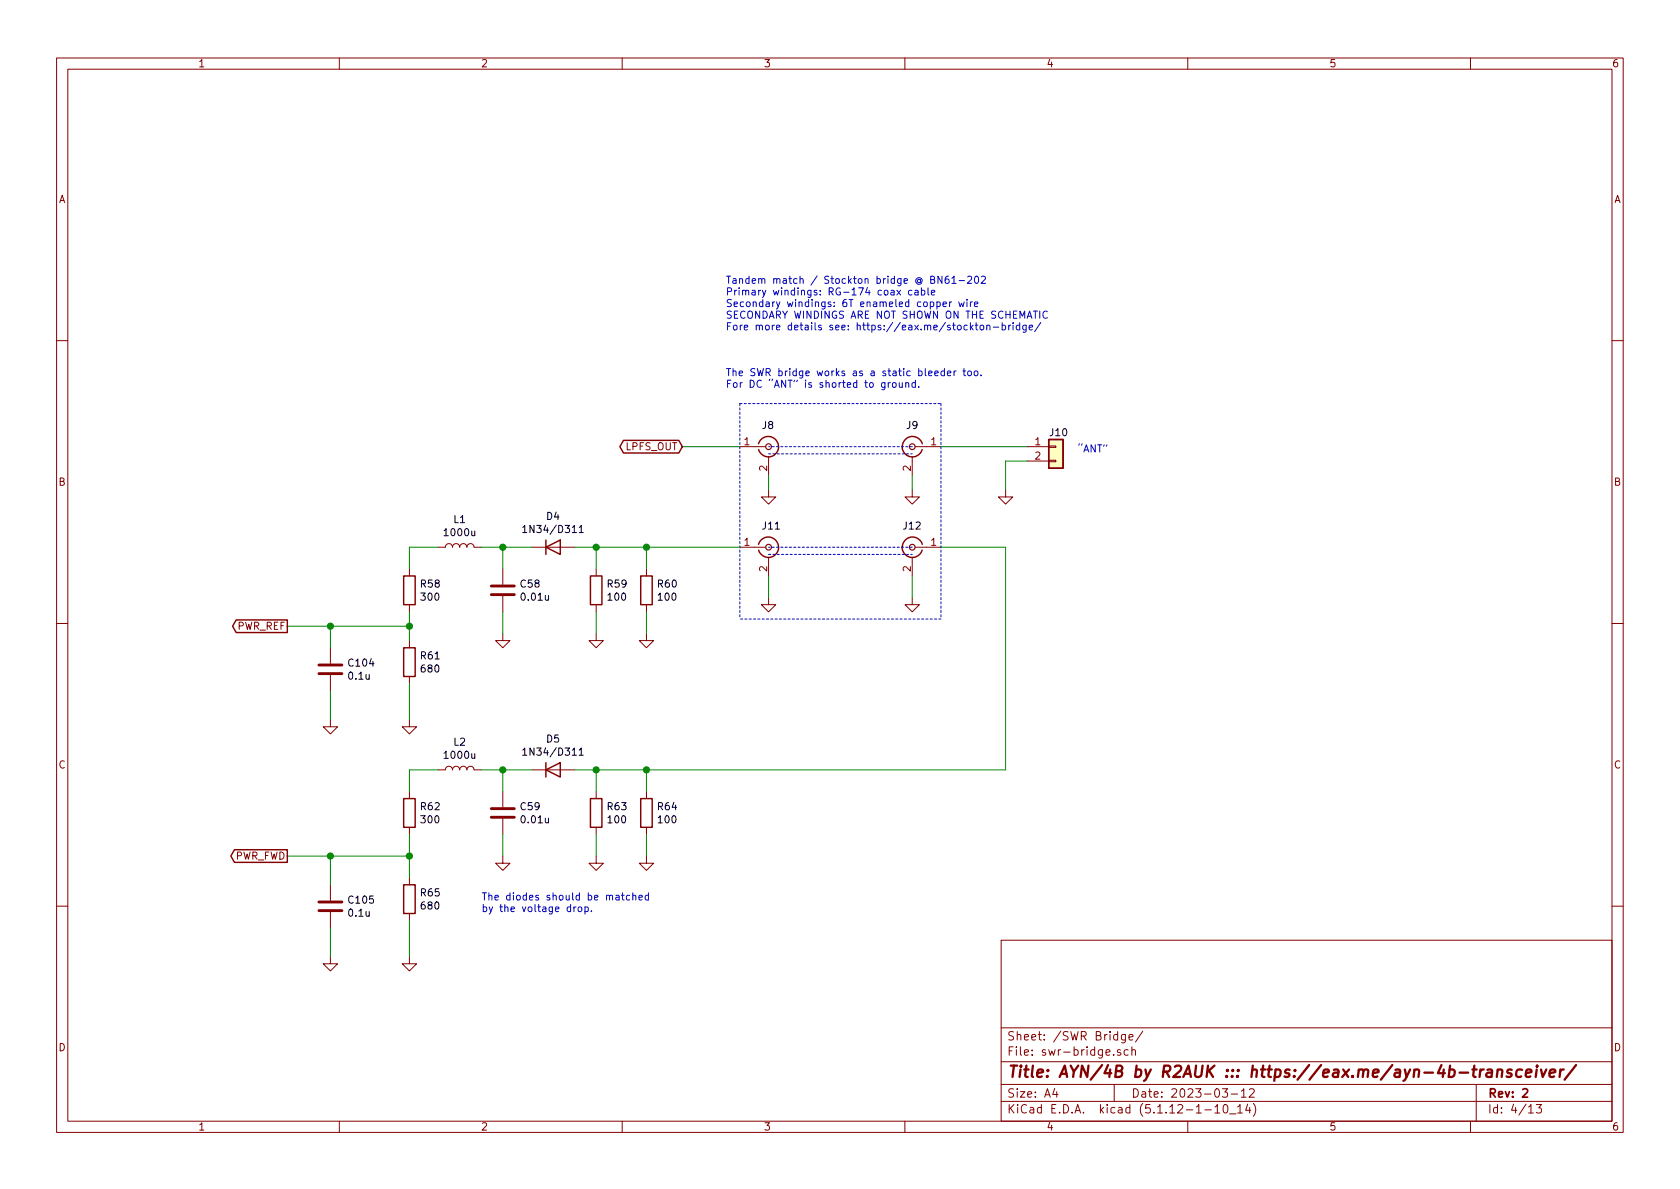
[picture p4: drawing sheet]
<svg xmlns="http://www.w3.org/2000/svg" width="297mm" height="210mm" viewBox="0 0 297 210" stroke-linecap="round" stroke-linejoin="round" font-family="sans-serif">
<g fill="none" stroke="#840000" stroke-width=".18">
<path d="M10 10.3h277v189.9h-277zM12 12.2h273v186.1h-273zM60 10.3v1.9M110 10.3v1.9M160 10.3v1.9M210 10.3v1.9M260 10.3v1.9M10 60.2h2M130.8 79h4.6M161.8 79h4.6M181.6 79h3.8M185.4 78.9h1.3v.2h-1.3z"/>
<path d="M285 60.2h2M77.5 96.8h1.2a.63 .63 0 0 1 .7-.7 .63 .63 0 0 1 .6 .7 .63 .63 0 0 1 .6-.7 .63 .63 0 0 1 .7 .7 .63 .63 0 0 1 .6-.7 .63 .63 0 0 1 .6 .7 .63 .63 0 0 1 .7-.7 .63 .63 0 0 1 .6 .7h1.3M94 96.8h7.6M130.8 96.8h4.6M135.9 86.6v1.3h1.3l-1.3 1.2-1.3-1.2h1.3M135.9 80.8v3.3M135.9 98.5v3.3M161.3 86.6v1.3h1.3l-1.3 1.2-1.3-1.2h1.3M161.3 80.8v3.3M161.3 98.5v3.3M161.8 96.8h4.6M177.8 86.6v1.3h1.3l-1.3 1.2-1.3-1.2h1.3"/>
<path d="M181.6 81.5h3.8M185.4 81.4h1.3v.3h-1.3zM10 110.3h2M58.4 114.5v2.8M58.4 119.4v2.8M72.4 100.6v1.2M72.4 106.9v1.3M72.4 113.3v1.2M72.4 119.6v1.3M88.9 112v1.3h1.3l-1.3 1.2-1.3-1.2h1.3M88.9 100.6v2.8M88.9 105.4v2.8"/>
<path d="M105.4 112v1.3h1.3l-1.3 1.2-1.3-1.2h1.3M105.4 100.6v1.2M105.4 106.9v1.3M114.3 112v1.3h1.3l-1.3 1.2-1.3-1.2h1.3M114.3 100.6v1.2M114.3 106.9v1.3M135.9 105.7v1.2h1.3l-1.3 1.3-1.3-1.3h1.3M161.3 105.7v1.2h1.3l-1.3 1.3-1.3-1.3h1.3M285 110.3h2M58.4 127.2v1.3h1.3l-1.3 1.3-1.3-1.3h1.3M72.4 127.2v1.3h1.3l-1.3 1.3-1.3-1.3h1.3M72.4 139.9v1.3"/>
<path d="M77.5 136.1h1.2a.63 .63 0 0 1 .7-.6 .63 .63 0 0 1 .6 .6 .63 .63 0 0 1 .6-.6 .63 .63 0 0 1 .7 .6 .63 .63 0 0 1 .6-.6 .63 .63 0 0 1 .6 .6 .63 .63 0 0 1 .7-.6 .63 .63 0 0 1 .6 .6h1.3M88.9 139.9v2.8M94 136.1h7.6M105.4 139.9v1.3M114.3 139.9v1.3M58.4 156.5v2.8M72.4 146.3v1.3M72.4 155.2v1.3M88.9 151.4v1.2h1.3l-1.3 1.3-1.3-1.3h1.3M88.9 144.8v2.8M105.4 151.4v1.2h1.3l-1.3 1.3-1.3-1.3h1.3M105.4 146.3v1.3"/>
<path d="M114.3 151.4v1.2h1.3l-1.3 1.3-1.3-1.3h1.3M114.3 146.3v1.3M10 160.2h2M58.4 169.2v1.2h1.3l-1.3 1.3-1.3-1.3h1.3M58.4 161.3v2.8M72.4 169.2v1.2h1.3l-1.3 1.3-1.3-1.3h1.3M72.4 161.5v1.3M177 166.3h108v32h-108zM285 160.2h2M60 198.3v1.9M110 198.3v1.9M160 198.3v1.9"/>
<path d="M177 194.8h108M177 191.8h108M177 187.8h108M177 181.8h108M186.5 192.5l-.4 1h1M186.8 193v1M196.9 186.5v.1M197 191.8v3M198.1 185.7l-.3-.1-.2 .2v.2l.5 .2v.3h-.5M199 182.9v1.2l-.3 .3-.4-.1M199 183l-.4-.1-.3 .3v.6l.3 .1 .4-.1M199.5 185.7l-.4-.1-.3 .3v.6l.3 .1 .4-.1"/>
<path d="M199.6 183.4l.7-.1v-.3l-.5-.1-.2 .2 .1 .7h.6M200.1 185.7l.2-.1 .4 .1 .1 .9M200.1 185.1v1.5M202.1 182.3l-1.3 2M210 198.3v1.9M213 196.3h1.2M214.8 195.8l.4-.5v1.5M214.8 196.8h.9M216.1 192.5h.9l-.4 .6 .4 .1v.7l-.2 .1-.7-.1M216.4 195.5l.3-.2a.94 .94 0 0 1 0 1.5l-.4-.3v-.6zM217.4 197h1.1M217.7 193.5h1.1"/>
<path d="M218.8 195.8l.5-.5v1.5M218.8 196.8h.9M219.5 193l.4-.5v1.5M219.5 194h.8M220.6 195.2l-.4 1.1h1M220.9 192.7l.2-.2h.4l.2 .2 .1 .3-1 1h1M221 195.8v1M221.6 195.1a1.71 1.71 0 0 1 0 2.3M260 198.3v1.9M261 191.8v6.5M270.3 195.8l.4-.5v1.5M270.3 196.8h.8"/>
<path d="M271.6 195.3h.9l-.4 .6 .4 .1v.7l-.2 .1-.7-.1"/>
</g>
<path d="M269.2 192.7l.3-.2h.3l.3 .5-.9 1h.9" fill="none" stroke="#840000" stroke-width=".3"/>
<g fill="none" stroke="#840000" stroke-width=".41">
<path d="M261.7 189.1l-.1 1.3M262.3 189.1a.55 .55 0 0 0-.6 .4M263 189.2h.8l-.1 1.2M263.8 189.6l-.7 .1a.4 .4 0 0 0-.3 .3 .4 .4 0 0 0 .2 .4l.7-.1M264.8 189.3a.5 .5 0 0 1 .8 .1l-.1 1M264.8 189.1l-.2 1.3M267.3 189.2a.49 .49 0 0 0-.8 .3v.2l.5 .1 .3 .3-.4 .3-.5-.1M269.1 189.2a.67 .67 0 0 0-1 .3l-.1 .6 .2 .2 .2 .1 .6-.1M269.8 189.8l1-.2-.1-.4h-.7l-.3 1 .3 .2 .6-.1M271.7 189.1l-.2 1.3M271.8 188.4v.2M272.5 189.1l.3 1.3 .6-1.3"/>
<path d="M274 189.8l1-.2-.1-.4-.5-.1-.4 .3v.9l.2 .1 .6-.1M275.9 189.1l-.2 1.3M276.5 189.1a.55 .55 0 0 0-.7 .4M278.7 188.3l-2.1 2.6"/>
</g>
<g fill="none" stroke="#840000" stroke-width=".25">
<path d="M110.2 77.9h9.8l.6 1.1-.6 1.1h-9.8l-.6-1.1zM134.1 78.5a1.8 1.8 0 0 1 2-1.3 1.8 1.8 0 0 1 1.5 1.8M137.7 79a1.8 1.8 0 0 1-1.6 1.8 1.8 1.8 0 0 1-2-1.3M163.1 78.5a1.8 1.8 0 0 0-2.8-1 1.8 1.8 0 0 0 0 2.9 1.8 1.8 0 0 0 2.7-.9M185.4 77.7h2.6v5.1h-2.6zM96.5 96.8l2.6-1.3v2.5zM96.5 95.5v2.5M134.1 96.3a1.8 1.8 0 0 1 2-1.3 1.8 1.8 0 0 1 1.5 1.8M137.7 96.8a1.8 1.8 0 0 1-1.6 1.8 1.8 1.8 0 0 1-2-1.3M163.1 96.3a1.8 1.8 0 0 0-2.8-1.1 1.8 1.8 0 0 0 0 3 1.8 1.8 0 0 0 2.7-.9M41.8 109.6h9v2.3h-9l-.7-1.2zM71.4 101.8h2v5.1h-2z"/>
<path d="M71.4 114.5h2v5.1h-2zM104.4 101.8h2v5.1h-2zM113.3 101.8h2v5.1h-2zM96.5 136.1l2.6-1.2v2.5zM96.5 134.9v2.5M41.5 150.3h9.3v2.2h-9.3l-.7-1.1zM71.4 156.5h2v5h-2zM71.4 141.2h2v5.1h-2zM104.4 141.2h2v5.1h-2zM113.3 141.2h2v5.1h-2z"/>
</g>
<g fill="none" stroke="#840000" stroke-width=".2">
<circle cx="135.9" cy="79" r=".51"/>
<circle cx="161.3" cy="79" r=".51"/>
<circle cx="135.9" cy="96.8" r=".51"/>
<circle cx="161.3" cy="96.8" r=".51"/>
</g>
<path d="M56.4 119.1h4.1M56.4 117.6h4.1M86.9 105.2h4M86.9 103.6h4M56.4 159.5h4.1M86.9 144.5h4M86.9 143h4M56.4 161h4.1" fill="none" stroke="#840000" stroke-width=".51"/>
<path d="M92.4 93.3l.4-.4v1.3M92.4 94.2h.7M102.4 93.3l.4-.4v1.3M102.4 94.2h.7M92.4 132.6l.4-.3v1.2M92.4 133.5h.7M102.4 132.6l.4-.3v1.2M102.4 133.5h.7" fill="none" stroke="#000" stroke-width=".18"/>
<path d="M185.4 77.7h2.6v5.1h-2.6z" fill="#ffffc2" stroke="#ffffc2" stroke-width=".18"/>
<path d="M130.8 71.4h35.6M130.8 71.4v38.1M161.3 79h-25.4M166.4 71.4v38.1M135.9 98h25.4M135.9 80.3h25.4M161.3 96.8h-25.4M166.4 109.5h-35.6" fill="none" stroke="#0000c2" stroke-width=".18" stroke-dasharray=".4 .4"/>
<g fill="none" stroke="#008400" stroke-width=".18">
<path d="M120.6 79h10.2M166.4 79h15.2M77.5 96.8h-5.1v3.8M85.1 96.8h8.9M88.9 96.8v3.8M101.6 96.8h29.2M105.4 96.8v3.8M114.3 96.8v3.8M135.9 84.1v2.5M161.3 84.1v2.5M166.4 96.8h11.4v39.3h-76.2M181.6 81.5h-3.8v5.1"/>
<path d="M50.8 110.7h21.6M58.4 110.7v3.8M72.4 108.2v5.1M88.9 108.2v3.8M105.4 108.2v3.8M114.3 108.2v3.8M135.9 101.8v3.9M161.3 101.8v3.9M58.4 122.2v5M72.4 120.9v6.3M77.5 136.1h-5.1v3.8M85.1 136.1h8.9"/>
<path d="M88.9 136.1v3.8M105.4 136.1v3.8M114.3 136.1v3.8M50.8 151.4h21.6M58.4 151.4v5.1M72.4 147.6v7.6M88.9 147.6v3.8M105.4 147.6v3.8M114.3 147.6v3.8M58.4 164.1v5.1M72.4 162.8v6.4"/>
</g>
<g fill="none" stroke="#0000c2" stroke-width=".18">
<path d="M158.6 51.3l.6 .9M159.2 51.3l-.6 .9M161.2 51.4l-.3-.1-.3 .3 .2 .5h.4M161.8 51.4h.5v.8M162.3 51.6l-.4 .1-.2 .2 .1 .2h.5M162.9 51.4l.4-.1 .2 .3-.1 .5h-.5M162.9 50.9v1.3M164.1 50.9v1.1l.2 .2M164.6 49.4h.5l.1-.2v-.2l-.6-.2v1.3h.4l.2-.1 .1-.3-.3-.3M164.7 51.7l.6-.1-.1-.2-.3-.1-.2 .2v.6h.5M165.7 53.4h.3l.2 .2-.1 .6h-.4M165.7 53.4v1.3"/>
<path d="M166.5 48.8v1.3l-.7-1.3v1.3M166.7 53.8l.6-.1v-.3h-.4l-.2 .2 .1 .6h.5M167.7 48.8l-.4 .1a.87 .87 0 0 0 0 1.2l.5-.1v-.6l-.5-.1-.2 .3M167.9 53.4v.8M168.2 53.4h-.2l-.1 .2M168.3 49.2l.4-.4v1.3M168.3 50.1h.7M169.5 53.4l.2 .8 .3-.6 .3 .6 .2-.8M169.6 49.6h.9M171 53v.1M171 53.4v.8M171.1 49l.5-.2 .2 .4v.2l-.8 .7h.8"/>
<path d="M171.6 53.4v.8M171.6 57.1v1.2M171.7 57.9l.4 .4M171.9 53.4l-.3 .2M172.1 57.5l-.5 .5M172.3 53.8l.6-.1-.1-.3h-.3l-.2 .2 .1 .6h.4M172.4 49l.2-.2a.67 .67 0 0 1 .4 .7 .67 .67 0 0 1-.4 .6l-.3-.5zM172.4 57.5h.5M172.6 57.1v1.1l.3 .1M173.4 57.6l.3-.1 .2 .2-.1 .6h-.3l-.2-.1zM173.5 49l.5-.2 .2 .4-.7 .9h.7M174.5 57.6l.2-.1 .3 .1v.7"/>
<path d="M174.5 57.5v.8M175.6 57.9h1M177.2 57.6l.4-.1 .2 .2-.1 .6h-.5M177.2 57.1v1.2M178.4 57.5v.8M178.7 57.5l-.2 .1-.1 .1M179.1 57.1v.1M179.1 57.5v.8M180.3 57.6l-.4-.1-.2 .2 .1 .6h.5M180.3 57.1v1.2M181.4 57.5v1.1l-.2 .2-.3-.1M181.4 57.6l-.3-.1-.3 .2 .1 .6h.5"/>
<path d="M182 57.9l.6-.1-.1-.2-.3-.1-.2 .2v.6h.5M182.7 55h.7M183.8 55v1.3M184 57l-1.1 1.6M185.2 55.1a.51 .51 0 0 0-.6 0 .51 .51 0 0 0-.2 .6 .46 .46 0 0 0 .2 .5 .46 .46 0 0 0 .6 0M156.5 67.7v1l-.3 .2h-.3M156.5 67.7h-.4l-.2 .2 .1 .5h.5M157 67.7v.8M157.4 67.7l-.4 .2M157.9 67.7h.3l.2 .2v.4l-.2 .2-.3-.1-.1-.1zM159 67.7l.1 .7 .3 .1 .1-.1M159.5 67.7v.8"/>
<path d="M160.1 67.8l.2-.1h.3l.1 .8M160.1 67.7v.8M161.8 67.7h-.3l-.3 .2 .1 .5h.5M161.8 67.2v1.3M162.4 68.4v.1M165.3 66l.6-.1-.1-.2-.3-.1-.2 .2 .1 .6h.4M167 65.7l-.4-.1-.2 .2 .1 .6h.5M167 65.2v1.2M167.5 66l.6-.1v-.2l-.4-.1-.2 .2 .1 .6h.5M168.7 65.6v.8M169 65.6l-.2 .1-.1 .1M170.3 65.6h.4"/>
<path d="M170.4 65.2v1.1l.3 .1M171.1 65.7l.2-.1 .4 .1 .1 .5-.2 .2h-.3l-.2-.1zM172.3 65.7l.2-.1 .3 .1 .1 .1-.1 .6h-.3l-.2-.1zM173.5 66.3v.1M194.1 78.7h.7M195.2 78.7l-.1 .2M195.7 78.7l-.1 .2M109.9 158.3h.5M110.1 157.9v1.1l.3 .2M111.3 158.4l-.3-.1-.3 .2 .1 .6h.5M111.9 158.4l.2-.1 .3 .1v.8M111.9 157.9v1.3"/>
<path d="M113 158.7l.6-.1-.1-.2-.3-.1-.2 .2v.6h.5M114.7 158.4l-.4-.1-.2 .2 .1 .6h.5M114.7 157.9v1.3M101.5 160.4v.8M101.9 160.4l-.4 .2M102.3 160.5l.1-.1 .4 .1 .1 .5-.2 .2h-.3l-.1-.1zM103.4 160.4h.4l.2 .2-.1 .6h-.5M103.4 160.4v1.2M104.6 161.1v.1"/>
</g>
<g fill="#008400" stroke="#008400" stroke-width=".25">
<circle cx="72.4" cy="110.7" r=".51"/>
<circle cx="72.4" cy="151.4" r=".51"/>
<circle cx="105.4" cy="96.8" r=".51"/>
<circle cx="114.3" cy="136.1" r=".51"/>
<circle cx="114.3" cy="96.8" r=".51"/>
<circle cx="88.9" cy="96.8" r=".51"/>
<circle cx="58.4" cy="110.7" r=".51"/>
<circle cx="105.4" cy="136.1" r=".51"/>
<circle cx="58.4" cy="151.4" r=".51"/>
<circle cx="88.9" cy="136.1" r=".51"/>
</g>
<text font-size="2.8" fill="#840000" x="178" y="190.5">Title: AYN/4B by R2AUK ::: https://eax.me/ayn-4b-transceiver/</text>
<g font-size="2.1" fill="#840000">
<text x="178" y="184">Sheet: /SWR Bridge/</text>
<text x="178" y="186.7">File: swr-bridge.sch</text>
<text x="178" y="196.9">KiCad E.D.A. kicad (5.1.12-1-10_14)</text>
<text x="178" y="194.1">Size: A4</text>
<text x="200" y="194.1">Date: 2023-03-12</text>
<text x="263" y="194.1">Rev: 2</text>
<text x="263" y="196.9">Id: 4/13</text>
</g>
<g font-size="1.8" fill="#840000">
<text x="35" y="11.9">1</text>
<text x="85" y="11.9">2</text>
<text x="135" y="11.9">3</text>
<text x="185" y="11.9">4</text>
<text x="235" y="11.9">5</text>
<text x="285" y="11.9">6</text>
<text x="10.4" y="35.9">A</text>
<text x="285.4" y="35.9">A</text>
<text x="110.6" y="79.6">LPFS_OUT</text>
<text x="131.6" y="78.7">1</text>
<text x="135.6" y="83.3" transform="rotate(-90 135.6 83.3)">2</text>
<text x="161" y="83.3" transform="rotate(-90 161 83.3)">2</text>
<text x="164.6" y="78.7">1</text>
<text x="183" y="78.7">1</text>
<text x="183" y="81.3">2</text>
<text x="10.4" y="85.9">B</text>
<text x="285.4" y="85.9">B</text>
<text x="131.6" y="96.5">1</text>
<text x="135.6" y="101.1" transform="rotate(-90 135.6 101.1)">2</text>
<text x="161" y="101.1" transform="rotate(-90 161 101.1)">2</text>
<text x="164.6" y="96.5">1</text>
<text x="41.9" y="111.4">PWR_REF</text>
<text x="10.4" y="135.9">C</text>
<text x="285.4" y="135.9">C</text>
<text x="41.4" y="152">PWR_FWD</text>
<text x="10.4" y="185.9">D</text>
<text x="285.4" y="185.9">D</text>
<text x="35" y="199.9">1</text>
<text x="85" y="199.9">2</text>
<text x="135" y="199.9">3</text>
<text x="185" y="199.9">4</text>
<text x="235" y="199.9">5</text>
<text x="285" y="199.9">6</text>
</g>
<g font-size="1.8" fill="#0000c2">
<text x="128.3" y="50.2">Tandem match / Stockton bridge @ BN61-202</text>
<text x="128.3" y="52.2">Primary windings: RG-174 coax cable</text>
<text x="128.3" y="54.3">Secondary windings: 6T enameled copper wire</text>
<text x="128.3" y="56.4">SECONDARY WINDINGS ARE NOT SHOWN ON THE SCHEMATIC</text>
<text x="128.3" y="58.4">Fore more details see: https://eax.me/stockton-bridge/</text>
<text x="128.3" y="66.5">The SWR bridge works as a static bleeder too.</text>
<text x="128.3" y="68.6">For DC ANT is shorted to ground.</text>
<text x="190.5" y="80">ANT</text>
<text x="85.1" y="159.2">The diodes should be matched</text>
<text x="85.1" y="161.3">by the voltage drop.</text>
</g>
<g font-size="1.8">
<text x="134.8" y="75.9">J8</text>
<text x="160.3" y="75.9">J9</text>
<text x="185.7" y="77.1">J10</text>
<text x="78.8" y="94.8">1000u</text>
<text x="80.3" y="92.5">L1</text>
<text x="93.3" y="94.3">1N34/D311</text>
<text x="96.7" y="91.9">D4</text>
<text x="134.9" y="93.6">J11</text>
<text x="159.8" y="93.6">J12</text>
<text x="74.4" y="103.9">R58</text>
<text x="74.6" y="106.2">300</text>
<text x="92.1" y="103.9">C58</text>
<text x="92.3" y="106.2">0.01u</text>
<text x="107.5" y="103.9">R59</text>
<text x="107.6" y="106.2">100</text>
<text x="116.4" y="103.9">R60</text>
<text x="116.5" y="106.2">100</text>
<text x="61.7" y="117.9">C104</text>
<text x="74.4" y="116.6">R61</text>
<text x="74.6" y="118.9">680</text>
<text x="61.7" y="120.2">0.1u</text>
<text x="80.3" y="131.9">L2</text>
<text x="96.7" y="131.3">D5</text>
<text x="78.8" y="134.2">1000u</text>
<text x="93.3" y="133.6">1N34/D311</text>
<text x="74.4" y="143.3">R62</text>
<text x="92.1" y="143.3">C59</text>
<text x="107.5" y="143.3">R63</text>
<text x="116.4" y="143.3">R64</text>
<text x="74.6" y="145.6">300</text>
<text x="92.3" y="145.6">0.01u</text>
<text x="107.6" y="145.6">100</text>
<text x="116.5" y="145.6">100</text>
<text x="61.7" y="159.8">C105</text>
<text x="74.4" y="158.5">R65</text>
<text x="74.6" y="160.8">680</text>
<text x="61.7" y="162.1">0.1u</text>
</g>
</svg>
